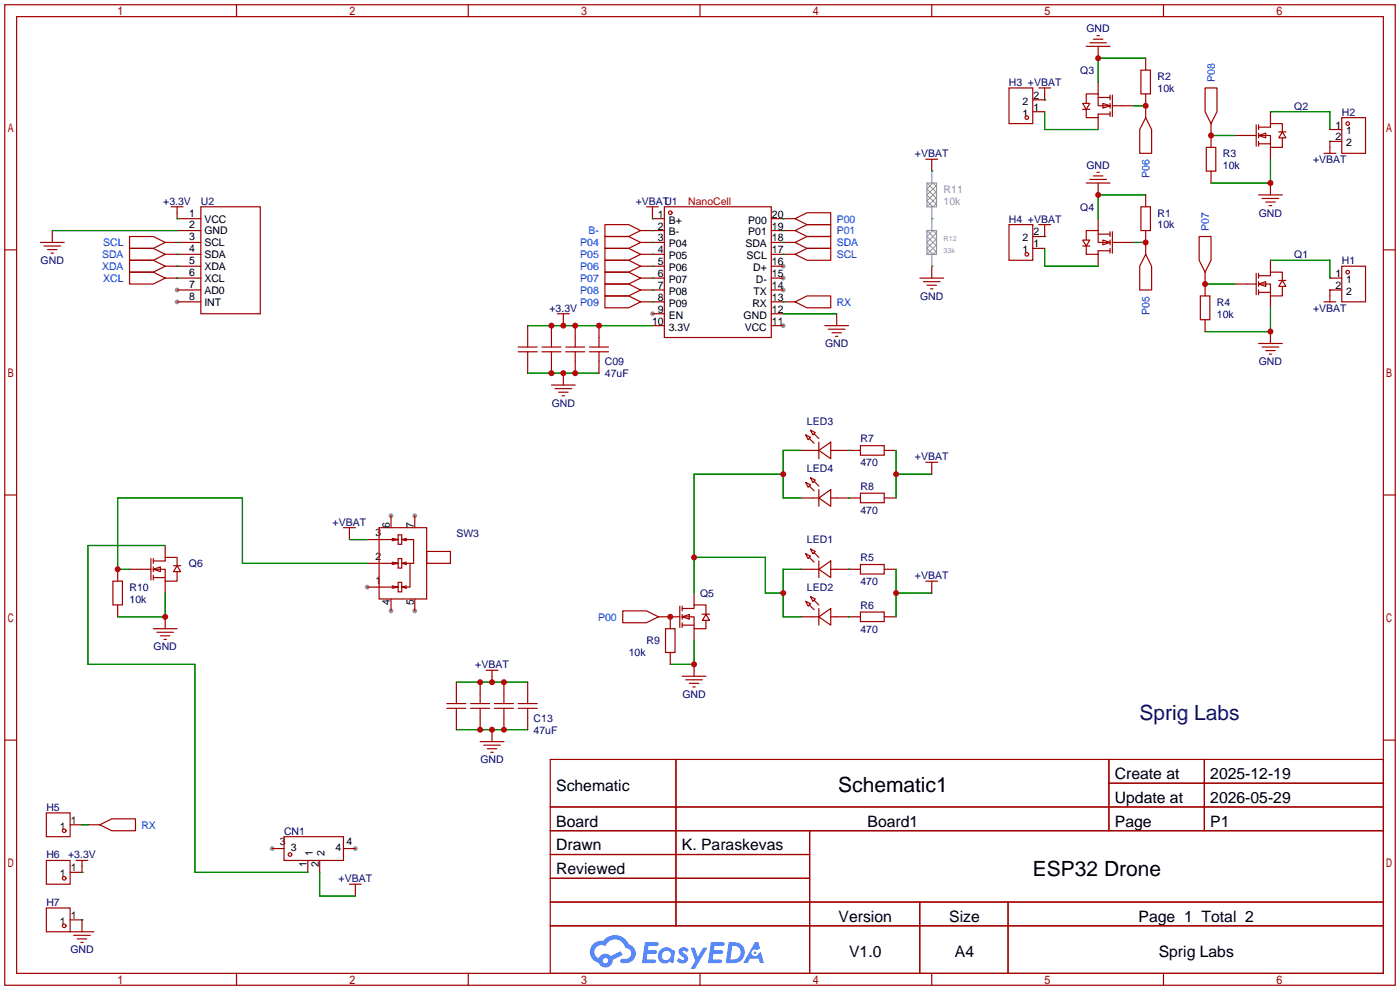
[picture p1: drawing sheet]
<svg xmlns="http://www.w3.org/2000/svg" width="299mm" height="212mm" viewBox="0 0 299 212" stroke-linecap="round" stroke-linejoin="round" font-family="sans-serif">
<g fill="#999">
<circle cx="139.4" cy="67.1" r=".51"/>
<circle cx="167.4" cy="56.9" r=".51"/>
<circle cx="167.4" cy="59.4" r=".51"/>
<circle cx="167.4" cy="62" r=".51"/>
<circle cx="167.4" cy="69.6" r=".51"/>
<circle cx="75.9" cy="181.4" r=".51"/>
<circle cx="58.2" cy="181.4" r=".51"/>
<circle cx="37.8" cy="62" r=".51"/>
<circle cx="37.8" cy="64.5" r=".51"/>
<circle cx="88.6" cy="130.6" r=".51"/>
<circle cx="83.6" cy="130.6" r=".51"/>
<circle cx="78.5" cy="125.5" r=".51"/>
<circle cx="88.6" cy="110.2" r=".51"/>
<circle cx="83.6" cy="110.2" r=".51"/>
</g>
<g fill="none" stroke="#a10000" stroke-width=".25">
<path d="M1 1h297.2v209.6h-297.2zM3.6 3.6h292.1v204.4h-292.1zM50.5 1v2.6M100.1 1v2.6M149.6 1v2.6M199.1 1v2.6M248.7 1v2.6M1 53.4h2.6M295.7 53.4h2.5M1 105.8h2.6M295.7 105.8h2.5M1 158.2h2.6"/>
<path d="M295.7 158.2h2.5M117.6 162.3h178.1v45.7h-178.1zM117.6 172.5h178.1M117.6 177.5h178.1M144.5 162.3v35.6M173 177.5v30.5M237 162.3v15.2M237 167.4h58.7M257.4 162.3v15.2M117.6 182.6h55.4M117.6 192.8h178.1M117.6 187.7h55.4"/>
<path d="M117.6 197.9h178.1M196.6 192.8v15.2M215.4 192.8v15.2M50.5 208v2.6M100.1 208v2.6M149.6 208v2.6M199.1 208v2.6M248.7 208v2.6"/>
</g>
<g fill="#5487ff">
<path d="M145.3 202.7a1.3 1.3 0 0 1 1.9 .3l-.4 .6a.54 .54 0 0 0-.9-.2l.1 .2a1.34 1.34 0 0 1 .9 1.8 1.47 1.47 0 0 1-2.3-.1l.5-.6 .8 .5a.31 .31 0 0 0 .4-.3 .31 .31 0 0 0-.3-.4 1.12 1.12 0 0 1-.7-1.8z"/>
<path d="M147.6 202.5h.9l.6 2 1.2-2h.9l-2.7 4.6h-.9l1-1.7z"/>
<path d="M137.8 201.4h1.7a1.31 1.31 0 0 1 1.2 .2 .4 .4 0 0 1-.3 .5l-1.8 .1-.1 .9h1.6a.4 .4 0 0 1 .4 .4 .4 .4 0 0 1-.5 .4h-1.6l-.2 1.2h1.4a.46 .46 0 0 1 .5 0 .46 .46 0 0 1 .1 .5l-.4 .2h-2.6z"/>
<path d="M151.9 201.4h1.7a1.32 1.32 0 0 1 1.2 .2 .39 .39 0 0 1-.3 .5l-1.8 .1-.1 .9h1.6a.4 .4 0 0 1 .4 .4 .4 .4 0 0 1-.4 .4h-1.7l-.2 1.2h1.4a.46 .46 0 0 1 .5 0 .46 .46 0 0 1 .1 .5l-.4 .2h-2.6z"/>
<path d="M161.3 201.4h.8l.3 1.3-.6 .4a.75 .75 0 0 0-1.1 .3 .75 .75 0 0 0 .5 1 .75 .75 0 0 0 .9-.7l.5-.2 .6 2.3h-.8l-.3-.9h-1.8l-.5 .9h-1z"/>
<path d="M155.7 201.4l-.6 4.4h1.5a2.27 2.27 0 0 0 2.6-2.2 2.27 2.27 0 0 0-2.7-2.2zM156.5 202.1a1.5 1.5 0 0 1 1.8 1.6 1.5 1.5 0 0 1-1.9 1.4h-.3z"/>
<path d="M141.2 203a1.6 1.6 0 0 0-.3 2.3 1.6 1.6 0 0 0 2.3 .2l.7 .3 .3-2.4-.1-.3-.5-.1a1.58 1.58 0 0 0-2.4 0zM141.8 203.5a.98 .98 0 0 1 1.6 .4 .98 .98 0 0 1-1.1 1.3 .94 .94 0 0 1-.9-.7 .94 .94 0 0 1 .4-1z"/>
<path d="M126.8 201.8a2.37 2.37 0 0 0 1.1 4 1.54 1.54 0 0 0 1.8 1 1.54 1.54 0 0 0 1.2-1.6l2.2-1.1-.5-.8-2 1a1.57 1.57 0 0 0-2.7 .5 1.5 1.5 0 0 1-.7-2.1 1.5 1.5 0 0 1 2.2-.5 2.23 2.23 0 0 1 2.3-1.4 2.23 2.23 0 0 1 2 1.8 1.16 1.16 0 0 1 1.2 1.1 1.16 1.16 0 0 1-1.1 1.2h-.7a.47 .47 0 0 0-.5 .4 .47 .47 0 0 0 .4 .5 2.17 2.17 0 0 0 2.5-.9 2.17 2.17 0 0 0-.3-2.7l-.8-.4a3.2 3.2 0 0 0-5.5-.7l-1.1 .1zM128.8 205.3a.6 .6 0 0 1 1.2 0 .6 .6 0 0 1-1.2 0z"/>
<circle cx="161.4" cy="203.6" r=".28"/>
</g>
<g fill="none" stroke="#a10000" stroke-width=".25">
<path d="M215.6 18.8h5.1v7.6h-5.1zM222 18.8h2.5M223.3 18.8v2.5h-2.6M232.2 9.9h5M232.9 9.1h3.6M233.7 8.4h2M234.4 7.6h.5M234.7 9.9v2.5M234.7 17.5v2.6M243.8 15h2.1v5.1h-2.1zM244.9 12.4v2.6M257.6 18.8h2.5v5.1l-1.3 2.5-1.2-2.5z"/>
<path d="M197.9 34h2.5M199.1 34v2.6M220.7 23.9h2.6M231.4 22.1h1.5l-.7 1.3zM231.4 23.4h1.5M232.2 23.4v1.7h2.5v-.7h2.5M232.2 39.1h5M232.9 38.4h3.6M233.7 37.6h2M234.4 36.8h.5M234.7 20.1h-2.5v2M234.7 20.1v2.5h2.5"/>
<path d="M234.7 20.8h2.5M234.7 25.1v2.6M234.7 39.1v2.6M235.7 22.1l1.5 .5-1.5 .5zM237.2 20.3v1M237.2 22.1v1M237.2 23.9v1M237.7 20.3v4.6M237.7 22.6h4.6M244.9 25.1l1.2 2.6v5.1h-2.5v-5.1zM244.9 20.1v5M257.8 31.5h2v5.1h-2z"/>
<path d="M258.8 26.4v5.1M258.8 36.6v2.5M263.9 29h4.6M268.5 26.7v4.5M269 29l1.5-.6v1.1zM269 27.2h2.5v-.8h2.6v1.8M269 29h2.5v2.5M269 26.7v1M269 28.4v1.1M269 30.2v1M269 30.7h2.5M271.5 23.9v2.5"/>
<path d="M271.5 31.5v2.5M271.5 39.1v2.6M273.3 28.2h1.5M274.1 28.2l.7 1.3h-1.5zM274.1 29.5v2h-2.6M283 32.8h2.5M284.2 27.7h2.6M286.8 25.1h5v7.7h-5zM286.8 30.2h-2.6v2.6M8.6 51.8h5.1M9.4 52.6h3.6M10.2 53.3h2"/>
<path d="M10.9 54.1h.5M11.2 49.3v2.5M27.7 50.5h5.1l2.5 1.3-2.5 1.3h-5.1zM27.7 53.1h5.1l2.5 1.3-2.5 1.2h-5.1zM27.7 55.6h5.1l2.5 1.3-2.5 1.3h-5.1zM27.7 58.2h5.1l2.5 1.2-2.5 1.3h-5.1zM35.3 51.8h7.6M35.3 54.4h7.6M35.3 56.9h7.6M35.3 59.4h7.6M36.6 44.2h2.5M37.8 44.2v2.5h5.1"/>
<path d="M37.8 49.3h5.1M42.9 44.2h12.7v22.9h-12.7zM129.3 48h5.1l2.5 1.3-2.5 1.2h-5.1zM129.3 50.5h5.1l2.5 1.3-2.5 1.3h-5.1zM129.3 53.1h5.1l2.5 1.3-2.5 1.2h-5.1zM129.3 55.6h5.1l2.5 1.3-2.5 1.3h-5.1zM129.3 58.2h5.1l2.5 1.2-2.5 1.3h-5.1zM136.9 49.3h5.1M136.9 51.8h5.1M136.9 54.4h5.1M136.9 56.9h5.1M136.9 59.4h5.1"/>
<path d="M138.2 44.2h2.5M139.4 44.2v2.5h2.6M142 44.2h22.8v27.9h-22.8zM164.8 46.7h5.1M164.8 49.3h5.1M164.8 51.8h5.1M164.8 54.4h5.1M164.8 56.9h2.6M164.8 59.4h2.6M169.9 51.8l2.6-1.3h5v2.6h-5zM169.9 54.4l2.6-1.3h5v2.5h-5zM169.9 49.3l2.6-1.3h5v2.5h-5z"/>
<path d="M169.9 46.7l2.6-1.2h5v2.5h-5zM196.6 59.4h5.1M199.1 56.9v2.5M215.6 48h5.1v7.6h-5.1zM220.7 53.1h2.6M222 48h2.5M223.3 48v2.5h-2.6M231.4 51.3h1.5l-.7 1.3zM231.4 52.6h1.5M232.2 52.6v1.8h2.5v-.8h2.5M234.7 49.3h-2.5v2M234.7 49.3v2.5h2.5"/>
<path d="M234.7 46.7v2.6M234.7 54.4v2.5M234.7 50h2.5M235.7 51.3l1.5 .5-1.5 .5zM237.2 49.5v1M237.2 51.3v1M237.2 53.1v1M237.7 51.8h4.6M237.7 49.5v4.6M243.8 44.2h2.1v5.1h-2.1zM244.9 54.4l1.2 2.5v5.1h-2.5v-5.1zM244.9 41.7v2.5"/>
<path d="M244.9 49.3v5.1M256.3 50.5h2.5v5.1l-1.2 2.6-1.3-2.6zM257.6 58.2v5M268.5 58.4v4.6M269 58.9h2.5v-.7h2.6v1.7M269 58.4v1M269 41.7h5.1M269.7 42.4h3.6M270.5 43.2h2M271.3 43.9h.5M271.5 55.6v2.6M273.3 59.9h1.5"/>
<path d="M274.1 59.9l.7 1.3h-1.5zM284.2 59.4h2.6M286.8 56.9h5v7.6h-5zM37.8 62h5.1M37.8 64.5h5.1M110.7 74.2h4.1M110.7 75.2h4.1M112.8 69.6v4.6M112.8 75.2v4.6M115.8 74.2h4.1M115.8 75.2h4.1M117.9 69.6v4.6"/>
<path d="M117.9 75.2v4.6M119.1 67.1h2.6M120.4 67.1v2.5M120.4 79.8v2.5M120.9 74.2h4.1M120.9 75.2h4.1M122.9 69.6v4.6M122.9 75.2v4.6M126 74.2h4M126 75.2h4M128 69.6v4.6M128 75.2v4.6"/>
<path d="M129.3 60.7h5.1l2.5 1.3-2.5 1.2h-5.1zM129.3 63.2h5.1l2.5 1.3-2.5 1.3h-5.1zM136.9 62h5.1M136.9 64.5h5.1M139.4 67.1h2.6M139.4 69.6h2.6M164.8 62h2.6M164.8 64.5h5.1M164.8 67.1h2.6M164.8 69.6h2.6M169.9 64.5l2.6-1.3h5v2.6h-5zM176.3 69.6h5.1"/>
<path d="M177 70.4h3.6M177.8 71.1h2M178.6 71.9h.5M178.8 67.1v2.5M197.4 60.2h3.5M198.1 61h2.1M198.9 61.7h.5M256.5 63.2h2.1v5.1h-2.1zM257.6 68.3v2.6M263.9 60.7h4.6M269 60.7l1.5-.5v1zM269 60.7h2.5v2.5"/>
<path d="M269 62.5h2.5M269 60.2v1M269 62v1M269 73.4h5.1M269.7 74.2h3.6M270.5 74.9h2M271.3 75.7h.5M271.5 63.2v2.6M271.5 70.9v2.5M274.1 61.2v2h-2.6M283 64.5h2.5M286.8 62h-2.6v2.5"/>
<path d="M117.9 82.3h5M118.6 83.1h3.6M119.4 83.8h2M120.1 84.6h.5M171.2 96.3h3.8M172.2 93l1 .5-.5 .5zM173 93.7l1 1M173.2 91.9l1 .6-.5 .5zM174 92.7l1 1M175 96.3l2.5-1.8v3.5zM175 94.5v3.5M177.5 96.3h6.4"/>
<path d="M183.9 95.2h5.1v2.1h-5.1zM189 96.3h2.5M197.9 98.8h2.5M199.1 98.8v2.5M32.3 119.4v4.6M32.8 119.9h2.5v-.8h2.5v1.8M32.8 119.4v1M35.3 116.6v2.5M73.4 112.8h2.5M74.7 112.8v2.5M81 112.8h10.2v15.2h-10.2zM83.6 110.2v2.6"/>
<path d="M83.8 115.1l1.3 .2h-6.6M85.1 114.3h.8v2h-.8zM85.1 119.4h.8v2h-.8zM85.1 115.3l-1.3 .3M85.9 115.3h2.5v5.1h-2.5l1 .2M85.9 115.3l1 .3M86.9 115.1l-1 .2M88.6 110.2v2.6M91.2 117.9h5.1v2.5h-5.1zM171.2 106.4h3.8M172.2 118.4l1 .5-.5 .5zM172.2 103.1l1 .5-.5 .5z"/>
<path d="M173 119.1l1 1M173 103.9l1 1M173.2 117.3l1 .6-.5 .5zM173.2 102.1l1 .5-.5 .5zM174 118.1l1 1M174 102.9l1 1M175 106.4l2.5-1.8v3.6zM175 104.6v3.6M175 119.9v3.5M177.5 106.4h6.4M183.9 105.4h5.1v2h-5.1zM189 106.4h2.5"/>
<path d="M24.1 124.2h2.1v5.1h-2.1zM25.1 121.7v2.5M25.1 129.3v2.5M27.7 121.7h4.6M32.8 121.7l1.5-.5v1zM32.8 121.7h2.5v2.5M32.8 123.4h2.5M32.8 121.2v1M32.8 122.9v1.1M32.8 134.4h5M33.5 135.1h3.6M34.3 135.9h2"/>
<path d="M35.1 136.7h.5M35.3 124.2v2.5M35.3 131.8v2.6M37.1 120.9h1.5M37.8 120.9l.8 1.3h-1.5zM37.8 122.2v2h-2.5M83.6 128v2.6M83.8 120.1l1.3 .3h-6.6M83.8 125.2l1.3 .3h-6.6M85.1 124.5h.8v2h-.8zM85.1 120.4l-1.3 .2M85.1 125.5l-1.3 .2"/>
<path d="M86.9 125.2l-1 .3M86.9 120.1l-1 .3M87.6 120.4v5.1h-1.7l1 .2M88.6 128v2.6M133.1 130.6h5.1l2.5 1.2-2.5 1.3h-5.1zM140.7 131.8h4.6M142.2 134.4h2.1v5h-2.1zM143.3 131.8v2.6M143.3 139.4v2.6M145.3 129.5v4.6M145.8 131.8h2.5v2.6h2.6v-1.8M145.8 130h2.5v-.7h2.6v2"/>
<path d="M145.8 131.8l1.5-.5v1zM145.8 129.5v1.1M145.8 131.3v1M145.8 133.1v1M145.8 133.6h2.5M148.3 126.7v2.6M148.3 134.4v2.5M150 131.3h1.7M150.9 131.3l.7 1.3h-1.5zM171.2 121.7h3.8M171.2 131.8h3.8M172.2 128.5l1 .5-.5 .5z"/>
<path d="M173 129.3l1 1M173.2 127.5l1 .5-.5 .5zM174 128.3l1 1M175 121.7l2.5-1.8v3.5zM175 131.8l2.5-1.8v3.6zM175 130v3.6M177.5 121.7h6.4M177.5 131.8h6.4M183.9 120.6h5.1v2.1h-5.1zM183.9 130.8h5.1v2h-5.1zM189 121.7h2.5M189 131.8h2.5"/>
<path d="M197.9 124.2h2.5M199.1 124.2v2.5M95.5 151.4h4.1M95.5 150.4h4.1M97.5 145.8v4.6M97.5 151.4v4.6M100.6 151.4h4M100.6 150.4h4M102.6 158.5h5.1M102.6 145.8v4.6M102.6 151.4v4.6M103.4 159.3h3.5"/>
<path d="M103.9 143.3h2.5M105.2 143.3v2.5M105.2 156v2.5M105.7 151.4h4M105.7 150.4h4M107.7 145.8v4.6M107.7 151.4v4.6M110.7 151.4h4.1M110.7 150.4h4.1M112.8 145.8v4.6M112.8 151.4v4.6M145.8 144.5h5.1"/>
<path d="M146.6 145.3h3.5M147.3 146.1h2.1M148.1 146.8h.5M148.3 142v2.5M9.9 173.7h5.1v5.1h-5.1zM15 176.3h2.5M18.8 176.3h2.5M21.3 176.3l2.6-1.3h5.1v2.5h-5.1zM60.7 178.8h12.7v5.1h-12.7zM104.1 160h2.1M104.9 160.8h.5M9.9 183.9h5.1v5.1h-5.1z"/>
<path d="M9.9 194.1h5.1v5h-5.1zM15 196.6h2.5v2.5M15 199.1h5.1M15.7 199.9h3.6M16.3 183.9h2.5M17.5 183.9v2.5h-2.5M58.2 181.4h2.5M65.8 183.9v2.5M68.3 183.9v2.5M73.4 181.4h2.5M74.7 189h2.5M75.9 189v2.5"/>
<path d="M16.5 200.7h2M17.3 201.4h.5"/>
<circle cx="219.5" cy="25.1" r=".38"/>
<circle cx="288" cy="26.4" r=".38"/>
<circle cx="143.3" cy="45.5" r=".38"/>
<circle cx="219.5" cy="54.4" r=".38"/>
<circle cx="288" cy="58.2" r=".38"/>
<circle cx="13.7" cy="177.5" r=".38"/>
<circle cx="13.7" cy="187.7" r=".38"/>
<circle cx="13.7" cy="197.9" r=".38"/>
<circle cx="62" cy="182.6" r=".38"/>
</g>
<g fill="none" stroke="#008700" stroke-width=".25">
<path d="M244.9 12.4h-10.2v5.1M199.1 36.6h.1M223.3 21.3h.1M223.3 23.9v3.8h11.4M242.3 22.6h2.6M258.8 29h5.1M271.5 34v5.1h-12.7M271.5 23.9h12.7v3.8M284.2 30.2h.1M11.2 49.3h26.6M37.8 51.8h.1M37.8 54.4h.1"/>
<path d="M37.8 46.7h.1M37.8 56.9h.1M37.8 59.4h.1M139.4 49.3h.1M139.4 51.8h.1M139.4 54.4h.1M139.4 56.9h.1M139.4 59.4h.1M139.4 46.7h.1M167.4 51.8h.1M167.4 54.4h.1M167.4 49.3h.1"/>
<path d="M167.4 46.7h.1M199.1 46.7h.1M199.1 56.9h.1M223.3 50.5h.1M223.3 53.1v3.8h11.4M242.3 51.8h2.6M244.9 41.7h-10.2v5M271.5 55.6h12.7v3.8M112.8 69.6h26.6M112.8 79.8h15.2M139.4 62h.1M139.4 64.5h.1"/>
<path d="M167.4 64.5h.1M167.4 67.1h11.4M257.6 60.7h6.3M271.5 65.8v5.1h-13.9M284.2 62h.1M171.2 96.3h-3.8v10.1h3.8M181.4 96.3h.1M191.5 96.3v10.1M35.3 116.6h-16.5v25.4h22.9v44.4h24.1M74.7 115.3h3.8M148.3 119.1h15.3v7.6h3.8M167.4 101.3h-19.1v25.4"/>
<path d="M181.4 106.4h.1M191.5 101.3h7.6M35.3 126.7v5.1h-10.2M78.5 120.4h-26.7v-14h-26.7v15.3h2.6M143.3 131.8h.1M148.3 136.9v5.1h-5M171.2 121.7h-3.8v10.1h3.8M181.4 121.7h.1M181.4 131.8h.1M191.5 126.7h7.6M191.5 121.7v10.1M97.5 145.8h15.3"/>
<path d="M97.5 156h15.3M17.5 176.3h1.3M17.5 186.4h.1M17.5 196.6h.1M68.3 186.4v5.1h7.6"/>
</g>
<path d="M198.1 39.1h2.1v5.1h-2.1zM199.1 36.6v2.5M198.1 49.3h2.1v5.1h-2.1zM199.1 44.2v5.1M199.1 54.4v2.5" fill="none" stroke="#999" stroke-width=".25"/>
<path d="M198.1 39.1l2.1 2M200.2 39.9l-.8-.8-1.3 1.3 2.1 2M200.2 39.6l-2.1 2.1 2.1 2M198.1 49.3l2.1 2M200.2 40.9l-2.1 2 1.3 1.3 .8-.8M200.2 42.2l-2.1 2M200.2 50l-.8-.7-1.3 1.2 2.1 2.1M200.2 49.8l-2.1 2 2.1 2M200.2 51.1l-2.1 2 1.3 1.3 .8-.8M200.2 52.3l-2.1 2.1" fill="none" stroke="#999" stroke-width=".21"/>
<g fill="#c00">
<circle cx="257.6" cy="60.7" r=".63"/>
<circle cx="258.8" cy="29" r=".63"/>
<circle cx="244.9" cy="51.8" r=".63"/>
<circle cx="244.9" cy="22.6" r=".63"/>
<circle cx="271.5" cy="39.1" r=".63"/>
<circle cx="271.5" cy="70.9" r=".63"/>
<circle cx="234.7" cy="41.7" r=".63"/>
<circle cx="234.7" cy="12.4" r=".63"/>
<circle cx="122.9" cy="69.6" r=".63"/>
<circle cx="120.4" cy="69.6" r=".63"/>
<circle cx="117.9" cy="69.6" r=".63"/>
<circle cx="128" cy="69.6" r=".63"/>
<circle cx="117.9" cy="79.8" r=".63"/>
<circle cx="120.4" cy="79.8" r=".63"/>
<circle cx="122.9" cy="79.8" r=".63"/>
<circle cx="191.5" cy="126.7" r=".63"/>
<circle cx="191.5" cy="101.3" r=".63"/>
<circle cx="148.3" cy="142" r=".63"/>
<circle cx="143.3" cy="131.8" r=".63"/>
<circle cx="148.3" cy="119.1" r=".63"/>
<circle cx="167.4" cy="126.7" r=".63"/>
<circle cx="167.4" cy="101.3" r=".63"/>
<circle cx="102.6" cy="145.8" r=".63"/>
<circle cx="105.2" cy="145.8" r=".63"/>
<circle cx="107.7" cy="145.8" r=".63"/>
<circle cx="102.6" cy="156" r=".63"/>
<circle cx="105.2" cy="156" r=".63"/>
<circle cx="107.7" cy="156" r=".63"/>
<circle cx="35.3" cy="131.8" r=".63"/>
<circle cx="25.1" cy="121.7" r=".63"/>
</g>
<text font-size="4.5" fill="#000080" x="243.5" y="153.8">Sprig Labs</text>
<g font-size="4.5">
<text x="179.2" y="169.4">Schematic1</text>
<text x="220.8" y="187.1">ESP32 Drone</text>
</g>
<g font-size="3.4">
<text x="238.3" y="166.5">Create at</text>
<text x="258.7" y="166.5">2025-12-19</text>
<text x="118.9" y="169">Schematic</text>
<text x="238.3" y="171.6">Update at</text>
<text x="258.7" y="171.6">2026-05-29</text>
<text x="118.9" y="176.6">Board</text>
<text x="185.4" y="176.6">Board1</text>
<text x="238.3" y="176.6">Page</text>
<text x="258.7" y="176.6">P1</text>
<text x="118.9" y="181.7">Drawn</text>
<text x="145.7" y="181.7">K. Paraskevas</text>
<text x="118.9" y="186.8">Reviewed</text>
<text x="179.2" y="197">Version</text>
<text x="202.9" y="197">Size</text>
<text x="243.3" y="197">Page 1 Total 2</text>
<text x="181.5" y="204.6">V1.0</text>
<text x="204.1" y="204.6">A4</text>
<text x="247.6" y="204.6">Sprig Labs</text>
</g>
<g font-size="2.2" fill="#000080">
<text x="232.2" y="6.9">GND</text>
<text x="230.9" y="15.8">Q3</text>
<text x="247.4" y="17.1">R2</text>
<text x="215.6" y="18.3">H3 +VBAT</text>
<text x="247.4" y="19.6">10k</text>
<text x="276.6" y="23.4">Q2</text>
<text x="286.8" y="24.7">H2</text>
<text x="195.6" y="33.6">+VBAT</text>
<text x="261.4" y="33.6">R3</text>
<text x="280.6" y="34.9">+VBAT</text>
<text x="232.2" y="36.1">GND</text>
<text x="261.4" y="36.1">10k</text>
<text x="34.9" y="43.7">+3.3V</text>
<text x="42.9" y="43.7">U2</text>
<text x="135.9" y="43.7">+VBAT</text>
<text x="142" y="43.7">U1</text>
<text x="215.6" y="47.6">H4 +VBAT</text>
<text x="230.9" y="45">Q4</text>
<text x="247.4" y="46.3">R1</text>
<text x="269" y="46.3">GND</text>
<text x="247.4" y="48.8">10k</text>
<text x="8.7" y="56.4">GND</text>
<text x="276.6" y="55.2">Q1</text>
<text x="286.8" y="56.4">H1</text>
<text x="196.6" y="64.1">GND</text>
<text x="260.1" y="65.3">R4</text>
<text x="117.4" y="66.6">+3.3V</text>
<text x="260.1" y="67.9">10k</text>
<text x="280.6" y="66.6">+VBAT</text>
<text x="176.3" y="74.2">GND</text>
<text x="129.3" y="78">C09</text>
<text x="129.3" y="80.6">47uF</text>
<text x="269" y="78">GND</text>
<text x="117.9" y="86.9">GND</text>
<text x="172.5" y="90.7">LED3</text>
<text x="183.9" y="94.5">R7</text>
<text x="172.5" y="100.9">LED4</text>
<text x="183.9" y="99.6">470</text>
<text x="195.6" y="98.4">+VBAT</text>
<text x="183.9" y="104.7">R8</text>
<text x="71.1" y="112.3">+VBAT</text>
<text x="183.9" y="109.8">470</text>
<text x="97.5" y="114.9">SW3</text>
<text x="172.5" y="116.1">LED1</text>
<text x="183.9" y="119.9">R5</text>
<text x="40.4" y="121.2">Q6</text>
<text x="183.9" y="125">470</text>
<text x="195.6" y="123.8">+VBAT</text>
<text x="27.7" y="126.3">R10</text>
<text x="27.7" y="128.8">10k</text>
<text x="149.6" y="127.6">Q5</text>
<text x="172.5" y="126.3">LED2</text>
<text x="183.9" y="130.1">R6</text>
<text x="138.2" y="137.7">R9</text>
<text x="183.9" y="135.2">470</text>
<text x="32.8" y="139">GND</text>
<text x="101.6" y="142.8">+VBAT</text>
<text x="134.4" y="140.3">10k</text>
<text x="145.8" y="149.2">GND</text>
<text x="114" y="154.2">C13</text>
<text x="114" y="156.8">47uF</text>
<text x="102.7" y="163.1">GND</text>
<text x="9.9" y="173.3">H5</text>
<text x="60.7" y="178.4">CN1</text>
<text x="9.9" y="183.4">H6</text>
<text x="14.6" y="183.4">+3.3V</text>
<text x="72.4" y="188.5">+VBAT</text>
<text x="9.9" y="193.6">H7</text>
<text x="15" y="203.8">GND</text>
</g>
<g font-size="2.2" fill="#00f">
<text x="259.6" y="17.5" transform="rotate(-90 259.6 17.5)">P08</text>
<text x="245.7" y="38" transform="rotate(-90 245.7 38)">P06</text>
<text x="178.8" y="47.6">P00</text>
<text x="22.1" y="52.6">SCL</text>
<text x="124" y="52.6">P04</text>
<text x="125.8" y="50.1">B-</text>
<text x="178.8" y="52.6">SDA</text>
<text x="178.8" y="50.1">P01</text>
<text x="258.4" y="49.3" transform="rotate(-90 258.4 49.3)">P07</text>
<text x="21.8" y="55.2">SDA</text>
<text x="21.8" y="57.7">XDA</text>
<text x="124" y="55.2">P05</text>
<text x="124" y="57.7">P06</text>
<text x="178.8" y="55.2">SCL</text>
<text x="22.1" y="60.3">XCL</text>
<text x="124" y="60.3">P07</text>
<text x="124" y="62.8">P08</text>
<text x="124" y="65.3">P09</text>
<text x="178.8" y="65.3">RX</text>
<text x="245.7" y="67.2" transform="rotate(-90 245.7 67.2)">P05</text>
<text x="127.8" y="132.6">P00</text>
<text x="30.2" y="177.1">RX</text>
</g>
<g font-size="2.2">
<text x="218.5" y="22.4">2</text>
<text x="220.9" y="21.1">2</text>
<text x="220.9" y="23.7">1</text>
<text x="218.5" y="24.9">1</text>
<text x="285.4" y="27.5">1</text>
<text x="287.7" y="28.7">1</text>
<text x="285.4" y="30">2</text>
<text x="287.7" y="31.3">2</text>
<text x="40.4" y="46.3">1</text>
<text x="43.7" y="47.6">VCC</text>
<text x="140.6" y="46.5">1</text>
<text x="142.9" y="47.8">B+</text>
<text x="159.9" y="47.8">P00</text>
<text x="165" y="46.5">20</text>
<text x="40.4" y="48.8">2</text>
<text x="40.4" y="51.4">3</text>
<text x="40.4" y="53.9">4</text>
<text x="43.7" y="50.1">GND</text>
<text x="43.7" y="52.6">SCL</text>
<text x="140.6" y="49.1">2</text>
<text x="140.6" y="51.6">3</text>
<text x="142.9" y="50.3">B-</text>
<text x="142.9" y="52.9">P04</text>
<text x="159.3" y="52.9">SDA</text>
<text x="159.9" y="50.3">P01</text>
<text x="165" y="49.1">19</text>
<text x="165" y="51.6">18</text>
<text x="218.5" y="51.6">2</text>
<text x="220.9" y="50.3">2</text>
<text x="220.9" y="52.9">1</text>
<text x="40.4" y="56.4">5</text>
<text x="40.4" y="59">6</text>
<text x="43.7" y="55.2">SDA</text>
<text x="43.7" y="57.7">XDA</text>
<text x="140.6" y="54.1">4</text>
<text x="140.6" y="56.7">5</text>
<text x="140.6" y="59.2">6</text>
<text x="142.9" y="55.4">P05</text>
<text x="142.9" y="58">P06</text>
<text x="159.5" y="55.4">SCL</text>
<text x="161" y="58">D+</text>
<text x="165" y="54.1">17</text>
<text x="165" y="56.7">16</text>
<text x="165" y="59.2">15</text>
<text x="218.5" y="54.1">1</text>
<text x="285.4" y="59.2">1</text>
<text x="40.4" y="61.5">7</text>
<text x="40.4" y="64.1">8</text>
<text x="43.7" y="60.3">XCL</text>
<text x="43.7" y="62.8">AD0</text>
<text x="43.7" y="65.3">INT</text>
<text x="140.6" y="61.8">7</text>
<text x="140.6" y="64.3">8</text>
<text x="142.9" y="60.5">P07</text>
<text x="142.9" y="63">P08</text>
<text x="142.9" y="65.6">P09</text>
<text x="160.8" y="65.6">RX</text>
<text x="161" y="63">TX</text>
<text x="161.5" y="60.5">D-</text>
<text x="165" y="61.8">14</text>
<text x="165" y="64.3">13</text>
<text x="285.4" y="61.8">2</text>
<text x="287.7" y="63">2</text>
<text x="287.7" y="60.5">1</text>
<text x="139.4" y="69.4">10</text>
<text x="140.6" y="66.8">9</text>
<text x="142.9" y="68.1">EN</text>
<text x="142.9" y="70.7">3.3V</text>
<text x="158.9" y="68.1">GND</text>
<text x="159.2" y="70.7">VCC</text>
<text x="165" y="66.8">12</text>
<text x="165" y="69.4">11</text>
<text x="83.4" y="112.8" transform="rotate(-90 83.4 112.8)">6</text>
<text x="88.4" y="112.8" transform="rotate(-90 88.4 112.8)">7</text>
<text x="80.3" y="114.6">3</text>
<text x="80.3" y="119.7">2</text>
<text x="80.3" y="124.8">1</text>
<text x="83.4" y="129.3" transform="rotate(-90 83.4 129.3)">4</text>
<text x="88.4" y="129.3" transform="rotate(-90 88.4 129.3)">5</text>
<text x="12.8" y="177.3">1</text>
<text x="15.1" y="176.1">1</text>
<text x="59.8" y="180.7">3</text>
<text x="62.1" y="181.9">3</text>
<text x="65.6" y="185.3" transform="rotate(-90 65.6 185.3)">1</text>
<text x="66.8" y="183" transform="rotate(-90 66.8 183)">1</text>
<text x="68.1" y="185.3" transform="rotate(-90 68.1 185.3)">2</text>
<text x="69.4" y="183" transform="rotate(-90 69.4 183)">2</text>
<text x="71.7" y="181.9">4</text>
<text x="74" y="180.7">4</text>
<text x="12.8" y="187.5">1</text>
<text x="15.1" y="186.2">1</text>
<text x="12.8" y="197.7">1</text>
<text x="15.1" y="196.4">1</text>
</g>
<g font-size="2.2" fill="#999">
<text x="201.7" y="41.2">R11</text>
<text x="201.7" y="43.7">10k</text>
</g>
<text font-size="2.2" fill="#a00000" x="147.1" y="43.7">NanoCell</text>
<g font-size="1.5" fill="#999">
<text x="201.7" y="51.5">R12</text>
<text x="201.7" y="54.1">33k</text>
</g>
</svg>
